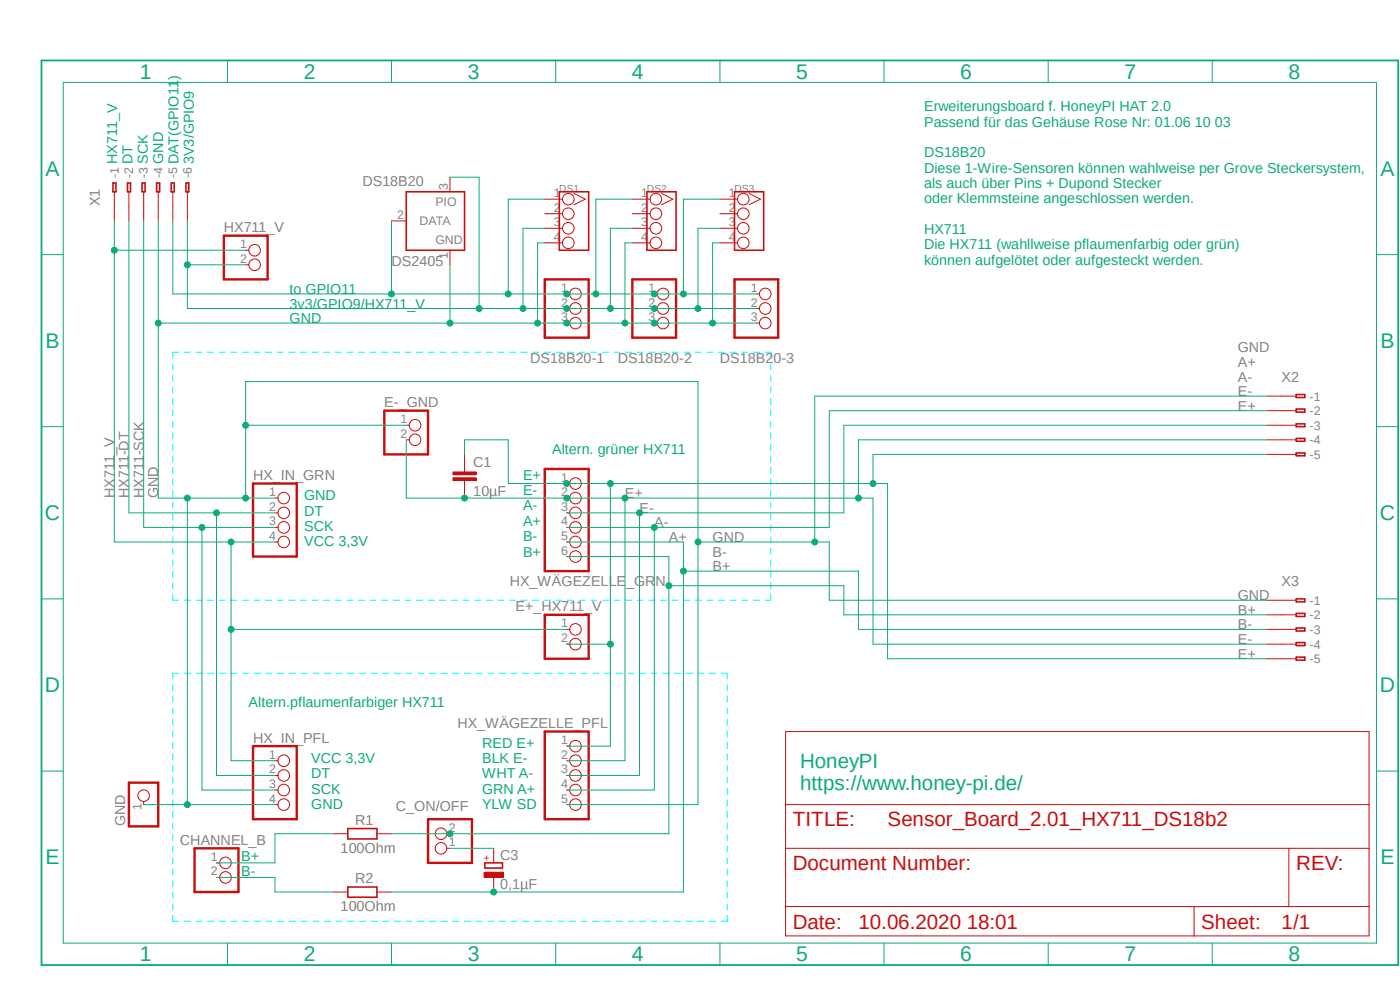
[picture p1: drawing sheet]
<svg xmlns="http://www.w3.org/2000/svg" width="297mm" height="210mm" viewBox="0 0 297 210" stroke-linecap="round" stroke-linejoin="round" font-family="sans-serif">
<path d="M8.4 12.4l288.7 192.7M297.1 12.5l-288.7 192.6" fill="none" stroke="#fff" stroke-width=".21"/>
<g fill="none" stroke="#0ff" stroke-width=".25">
<path d="M36.7 77.2v1.2M36.7 79.6v1.3M37.9 74.7h-1.2v1.2M39.1 74.7h1.2M41.6 74.7h1.2M44 74.7h1.3M46.5 74.7h1.3M49 74.7h1.2M51.4 74.7h1.3M53.9 74.7h1.3M56.3 74.7h1.3M58.8 74.7h1.3"/>
<path d="M61.3 74.7h1.2M63.8 74.7h1.2M66.2 74.7h1.3M68.7 74.7h1.2M71.2 74.7h1.2M73.6 74.7h1.2M76.1 74.7h1.2M78.5 74.7h1.3M81 74.7h1.3M83.5 74.7h1.2M85.9 74.7h1.3M88.4 74.7h1.2"/>
<path d="M90.8 74.7h1.3M93.3 74.7h1.3M95.8 74.7h1.2M98.3 74.7h1.2M100.7 74.7h1.2M103.2 74.7h1.2M105.6 74.7h1.3M108.1 74.7h1.2M110.6 74.7h1.2M113 74.7h1.3M115.5 74.7h1.3M117.9 74.7h1.3"/>
<path d="M120.4 74.7h1.3M122.9 74.7h1.2M125.3 74.7h1.3M127.8 74.7h1.3M130.3 74.7h1.2M132.8 74.7h1.2M135.2 74.7h1.2M137.7 74.7h1.2M140.1 74.7h1.3M142.6 74.7h1.2M145.1 74.7h1.2M147.5 74.7h1.3"/>
<path d="M150 74.7h1.2M152.4 74.7h1.3M154.9 74.7h1.3M157.4 74.7h1.2M159.9 74.7h1.2M162.3 74.7h1.2v1.2M163.5 77.2v1.2M163.5 79.6v1.3M36.7 82.1v1.2M36.7 84.5v1.3M36.7 87v1.2M36.7 89.4v1.2"/>
<path d="M36.7 91.9v1.2M36.7 94.3v1.2M36.7 96.8v1.2M36.7 99.2v1.2M163.5 82.1v1.2M163.5 84.5v1.3M163.5 87v1.2M163.5 89.4v1.2M163.5 91.9v1.2M163.5 94.3v1.2M163.5 96.8v1.2M163.5 99.2v1.2"/>
<path d="M36.7 101.6v1.3M36.7 104.1v1.2M36.7 106.6v1.2M36.7 109v1.2M36.7 111.4v1.2M36.7 113.9v1.2M36.7 116.3v1.3M36.7 118.8v1.2M163.5 101.6v1.3M163.5 104.1v1.2M163.5 106.6v1.2M163.5 109v1.2"/>
<path d="M163.5 111.4v1.2M163.5 113.9v1.2M163.5 116.3v1.3M163.5 118.8v1.2M36.7 121.2v1.3M36.7 123.7v1.2M36.7 126.1v1.2h1.2M39.1 127.3h1.2M41.6 127.3h1.2M44 127.3h1.3M46.5 127.3h1.3M49 127.3h1.2"/>
<path d="M51.4 127.3h1.3M53.9 127.3h1.3M56.3 127.3h1.3M58.8 127.3h1.3M61.3 127.3h1.2M63.8 127.3h1.2M66.2 127.3h1.3M68.7 127.3h1.2M71.2 127.3h1.2M73.6 127.3h1.2M76.1 127.3h1.2M78.5 127.3h1.3"/>
<path d="M81 127.3h1.3M83.5 127.3h1.2M85.9 127.3h1.3M88.4 127.3h1.2M90.8 127.3h1.3M93.3 127.3h1.3M95.8 127.3h1.2M98.3 127.3h1.2M100.7 127.3h1.2M103.2 127.3h1.2M105.6 127.3h1.3M108.1 127.3h1.2"/>
<path d="M110.6 127.3h1.2M113 127.3h1.3M115.5 127.3h1.3M117.9 127.3h1.3M120.4 127.3h1.3M122.9 127.3h1.2M125.3 127.3h1.3M127.8 127.3h1.3M130.3 127.3h1.2M132.8 127.3h1.2M135.2 127.3h1.2M137.7 127.3h1.2"/>
<path d="M140.1 127.3h1.3M142.6 127.3h1.2M145.1 127.3h1.2M147.5 127.3h1.3M150 127.3h1.2M152.4 127.3h1.3M154.9 127.3h1.3M157.4 127.3h1.2M159.9 127.3h1.2M163.5 121.2v1.3M163.5 123.7v1.2M163.5 126.1v1.2h-1.2"/>
<path d="M36.7 145.3v1.2M36.7 147.7v1.2M36.7 150.2v1.2M36.7 152.6v1.2M36.7 155.1v1.2M36.7 157.5v1.2M36.7 159.9v1.3M37.9 142.8h-1.2v1.3M39.1 142.8h1.3M41.6 142.8h1.2M44.1 142.8h1.2M46.6 142.8h1.2"/>
<path d="M49 142.8h1.3M51.5 142.8h1.2M54 142.8h1.2M56.5 142.8h1.2M58.9 142.8h1.3M61.4 142.8h1.3M63.9 142.8h1.3M66.4 142.8h1.2M68.8 142.8h1.3M71.3 142.8h1.3M73.8 142.8h1.3M76.2 142.8h1.3"/>
<path d="M78.7 142.8h1.3M81.2 142.8h1.3M83.7 142.8h1.3M86.1 142.8h1.3M88.6 142.8h1.3M91.1 142.8h1.3M93.6 142.8h1.3M96.1 142.8h1.2M98.6 142.8h1.2M101 142.8h1.3M103.5 142.8h1.2M106 142.8h1.2"/>
<path d="M108.5 142.8h1.2M110.9 142.8h1.3M113.4 142.8h1.2M115.9 142.8h1.2M118.4 142.8h1.2M120.8 142.8h1.3M123.3 142.8h1.2M125.8 142.8h1.2M128.3 142.8h1.2M130.7 142.8h1.3M133.2 142.8h1.3M135.7 142.8h1.2"/>
<path d="M138.2 142.8h1.2M140.6 142.8h1.3M143.1 142.8h1.3M145.6 142.8h1.3M148 142.8h1.3M150.5 142.8h1.3M153 142.8h1.3v1.3M154.3 145.3v1.2M154.3 147.7v1.2M154.3 150.2v1.2M154.3 152.6v1.2M154.3 155.1v1.2"/>
<path d="M154.3 157.5v1.2M154.3 159.9v1.3M36.7 162.4v1.2M36.7 164.8v1.3M36.7 167.3v1.2M36.7 169.8v1.2M36.7 172.2v1.2M36.7 174.6v1.3M36.7 177.1v1.2M36.7 179.5v1.3M154.3 162.4v1.2M154.3 164.8v1.3"/>
<path d="M154.3 167.3v1.2M154.3 169.8v1.2M154.3 172.2v1.2M154.3 174.6v1.3M154.3 177.1v1.2M154.3 179.5v1.3M36.7 182v1.2M36.7 184.4v1.2M36.7 186.9v1.2M36.7 189.3v1.2M36.7 191.8v1.2M36.7 194.2v1.3h1.2"/>
<path d="M39.1 195.5h1.3M41.6 195.5h1.2M44.1 195.5h1.2M46.6 195.5h1.2M49 195.5h1.3M51.5 195.5h1.2M54 195.5h1.2M56.5 195.5h1.2M58.9 195.5h1.3M61.4 195.5h1.3M63.9 195.5h1.3M66.4 195.5h1.2"/>
<path d="M68.8 195.5h1.3M71.3 195.5h1.3M73.8 195.5h1.3M76.2 195.5h1.3M78.7 195.5h1.3M81.2 195.5h1.3M83.7 195.5h1.3M86.1 195.5h1.3M88.6 195.5h1.3M91.1 195.5h1.3M93.6 195.5h1.3M96.1 195.5h1.2"/>
<path d="M98.6 195.5h1.2M101 195.5h1.3M103.5 195.5h1.2M106 195.5h1.2M108.5 195.5h1.2M110.9 195.5h1.3M113.4 195.5h1.2M115.9 195.5h1.2M118.4 195.5h1.2M120.8 195.5h1.3M123.3 195.5h1.2M125.8 195.5h1.2"/>
<path d="M128.3 195.5h1.2M130.7 195.5h1.3M133.2 195.5h1.3M135.7 195.5h1.2M138.2 195.5h1.2M140.6 195.5h1.3M143.1 195.5h1.3M145.6 195.5h1.3M148 195.5h1.3M150.5 195.5h1.3M154.3 182v1.2M154.3 184.4v1.2"/>
<path d="M154.3 186.9v1.2M154.3 189.3v1.2M154.3 191.8v1.2M154.3 194.2v1.3h-1.3"/>
</g>
<path d="M47.5 50h9.3v9.3h-9.3zM115.6 59.3h9.3v12.3h-9.3zM134.2 59.3h9.2v12.3h-9.2zM155.8 59.3h9.3v12.3h-9.3zM81.5 87.1h9.3v9.3h-9.3zM115.6 99.5h9.3v21.7h-9.3zM53.7 102.6h9.2v15.5h-9.2zM115.6 130.4h9.3v9.3h-9.3zM53.7 158.3h9.2v15.5h-9.2zM115.6 155.2h9.3v18.6h-9.3zM27.3 166h6.3v9.3h-6.3zM41.3 180h9.3v9.2h-9.3z" fill="none" stroke="#c90d0c" stroke-width=".51"/>
<g fill="none" stroke="#c90d0c" stroke-width=".21">
<path d="M52.1 53.1h.7M52.1 56.2h.7M115.6 42.2h3.7M115.6 45.3h3.7M115.6 48.4h3.7M115.6 51.5h3.7M121.8 41l2.4 1.2-2.4 1.2M134.2 42.2h3.7M134.2 45.3h3.7M134.2 48.4h3.7M134.2 51.5h3.7M140.3 41l2.4 1.2-2.4 1.2"/>
<path d="M152.7 42.2h3.8M152.7 45.3h3.8M152.7 48.4h3.8M152.7 51.5h3.8M158.9 41l2.4 1.2-2.4 1.2M120.2 62.4h.7M120.2 65.4h.7M120.2 68.5h.7M138.8 62.4h.7M138.8 65.4h.7M138.8 68.5h.7M160.4 62.4h.7"/>
<path d="M160.4 65.4h.7M160.4 68.5h.7M86.2 90.2h.7M86.2 93.3h.7M98.6 99.5v.6M58.3 105.7h.7M58.3 108.8h.7M58.3 111.9h.7M58.3 115h.7M98.6 102v.6M120.2 105.7h.7M120.2 108.8h.7"/>
<path d="M120.2 111.9h.7M120.2 115h.7M120.2 102.6h.7M120.2 118.1h.7M120.2 133.5h.7M120.2 136.7h.7M120.2 158.3h.7M166.7 155.2h123.7v43.3h-123.7zM30.5 170v.7M58.3 161.4h.7M58.3 164.5h.7M58.3 167.6h.7"/>
<path d="M58.3 170.7h.7M120.2 161.4h.7M120.2 164.5h.7M120.2 167.6h.7M120.2 170.7h.7M166.7 170.7h123.7M166.7 180h123.7M273.4 180v12.3M45.9 183h.7M45.9 186.1h.7M166.7 192.3h123.7M253.3 192.3v6.2"/>
<circle cx="54" cy="53.1" r="1.23"/>
<circle cx="54" cy="56.2" r="1.23"/>
<circle cx="120.6" cy="42.2" r="1.23"/>
<circle cx="120.6" cy="45.3" r="1.23"/>
<circle cx="120.6" cy="48.4" r="1.23"/>
<circle cx="120.6" cy="51.5" r="1.23"/>
<circle cx="139.1" cy="51.5" r="1.23"/>
<circle cx="139.1" cy="42.2" r="1.23"/>
<circle cx="139.1" cy="45.3" r="1.23"/>
<circle cx="139.1" cy="48.4" r="1.23"/>
<circle cx="157.7" cy="42.2" r="1.23"/>
<circle cx="157.7" cy="51.5" r="1.23"/>
<circle cx="157.7" cy="45.3" r="1.23"/>
<circle cx="157.7" cy="48.4" r="1.23"/>
<circle cx="122.1" cy="62.4" r="1.23"/>
<circle cx="122.1" cy="68.5" r="1.23"/>
<circle cx="122.1" cy="65.4" r="1.23"/>
<circle cx="140.7" cy="65.4" r="1.23"/>
<circle cx="140.7" cy="68.5" r="1.23"/>
<circle cx="140.7" cy="62.4" r="1.23"/>
<circle cx="162.3" cy="62.4" r="1.23"/>
<circle cx="162.3" cy="65.4" r="1.23"/>
<circle cx="162.3" cy="68.5" r="1.23"/>
<circle cx="88.1" cy="93.3" r="1.23"/>
<circle cx="88.1" cy="90.2" r="1.23"/>
<circle cx="60.2" cy="111.9" r="1.23"/>
<circle cx="60.2" cy="108.8" r="1.23"/>
<circle cx="60.2" cy="115" r="1.23"/>
<circle cx="60.2" cy="105.7" r="1.23"/>
<circle cx="122.1" cy="115" r="1.23"/>
<circle cx="122.1" cy="102.6" r="1.23"/>
<circle cx="122.1" cy="108.8" r="1.23"/>
<circle cx="122.1" cy="105.7" r="1.23"/>
<circle cx="122.1" cy="118.1" r="1.23"/>
<circle cx="122.1" cy="111.9" r="1.23"/>
<circle cx="122.1" cy="133.5" r="1.23"/>
<circle cx="122.1" cy="136.7" r="1.23"/>
<circle cx="122.1" cy="158.3" r="1.23"/>
<circle cx="30.5" cy="168.8" r="1.23"/>
<circle cx="60.2" cy="170.7" r="1.23"/>
<circle cx="60.2" cy="161.4" r="1.23"/>
<circle cx="60.2" cy="167.6" r="1.23"/>
<circle cx="60.2" cy="164.5" r="1.23"/>
<circle cx="122.1" cy="170.7" r="1.23"/>
<circle cx="122.1" cy="164.5" r="1.23"/>
<circle cx="122.1" cy="161.4" r="1.23"/>
<circle cx="122.1" cy="167.6" r="1.23"/>
<circle cx="47.8" cy="183" r="1.23"/>
<circle cx="47.8" cy="186.1" r="1.23"/>
</g>
<path d="M118.7 40.7h6.2v12.4h-6.2zM137.2 40.7h6.2v12.4h-6.2zM155.8 40.7h6.2v12.4h-6.2z" fill="none" stroke="#c90d0c" stroke-width=".34"/>
<path d="M96.1 100.1h4.9v.6h-4.9z" fill-rule="evenodd" fill="#c90d0c"/>
<path d="M96.1 100.1h4.9v.6h-4.9z" fill="none" stroke="#c90d0c" stroke-width=".21"/>
<path d="M96.1 101.3h4.9v.6h-4.9z" fill-rule="evenodd" fill="#c90d0c"/>
<g fill="none" stroke="#c90d0c" stroke-width=".21">
<path d="M24.3 40.7v6.2M27.3 40.7v6.2M30.5 40.7v6.2M33.6 40.7v6.2M36.7 40.7v6.2M39.8 40.7v6.2M98.6 96.4v3.1M268.8 84h6.2M268.8 87.1h6.2M268.8 90.2h6.2M268.8 93.3h6.2M268.8 96.4h6.2"/>
<path d="M96.1 101.3h4.9v.6h-4.9zM98.6 102.6v3.1M268.8 127.3h6.2M268.8 130.4h6.2M268.8 133.5h6.2M268.8 136.7h6.2M268.8 139.7h6.2"/>
</g>
<g fill="none" stroke="#c90d0c" stroke-width=".34">
<path d="M24 38.8h.6v1.9h-.6zM27.1 38.8h.6v1.9h-.6zM30.1 38.8h.7v1.9h-.7zM33.2 38.8h.7v1.9h-.7zM36.3 38.8h.7v1.9h-.7zM39.5 38.8h.5v1.9h-.5zM275 83.7h1.8v.6h-1.8zM275 86.8h1.8v.6h-1.8zM275 89.9h1.8v.6h-1.8zM275 93h1.8v.6h-1.8zM275 96.1h1.8v.6h-1.8zM275 127h1.8v.7h-1.8z"/>
<path d="M275 130.1h1.8v.7h-1.8zM275 133.2h1.8v.7h-1.8zM275 136.3h1.8v.6h-1.8zM275 139.4h1.8v.6h-1.8zM102.9 183h3.7v1.1h-3.7z"/>
</g>
<path d="M102.7 185h4.1v1.1h-4.1z" fill-rule="evenodd" fill="#c90d0c"/>
<g fill="none" stroke="#c90d0c" stroke-width=".21">
<path d="M95.5 37.6v3.1M83.1 46.9h3.1M95.5 53.1v3.1M70.7 176.9h3.1M80 176.9h3.1M94.8 176.9h.7M94.8 180h.7M104.7 180v3M70.7 189.2h3.1M80 189.2h3.1M102.7 185h4.1v1.1h-4.1zM104.7 186.1v3.1"/>
<circle cx="93.6" cy="180" r="1.23"/>
<circle cx="93.6" cy="176.9" r="1.23"/>
</g>
<path d="M86.2 40.7h12.4v12.4h-12.4zM73.8 175.8h6.2v2.2h-6.2zM73.8 188.2h6.2v2.1h-6.2z" fill="none" stroke="#c90d0c" stroke-width=".34"/>
<path d="M90.8 173.8h9.3v9.2h-9.3z" fill="none" stroke="#c90d0c" stroke-width=".51"/>
<path d="M8.8 12.8h287.8v191.9h-287.8z" fill="none" stroke="#0dab76" stroke-width=".38"/>
<g fill="none" stroke="#0dab76" stroke-width=".21">
<path d="M13.4 17.5h278.6v182.6h-278.6zM48.3 12.8v4.7M83.1 12.8v4.7M117.9 12.8v4.7M152.7 12.8v4.7M187.5 12.8v4.7M222.4 12.8v4.7M257.2 12.8v4.7M8.8 54h4.6M292 54h4.6M8.8 90.5h4.6M292 90.5h4.6"/>
<path d="M27.3 108.8h31M45.9 108.8v55.7h12.4M8.8 127h4.6M292 127h4.6M8.8 163.6h4.6M292 163.6h4.6M48.3 200.1v4.6M83.1 200.1v4.6M117.9 200.1v4.6M152.7 200.1v4.6M187.5 200.1v4.6M222.4 200.1v4.6"/>
<path d="M257.2 200.1v4.6"/>
</g>
<circle cx="45.9" cy="108.8" r=".63" fill="#0dab76"/>
<g fill="none" stroke="#0dab76" stroke-width=".21">
<path d="M27.3 46.9v61.9M24.3 115h34M49 133.5v27.9h9.3"/>
<circle cx="45.9" cy="108.8" r=".63"/>
</g>
<circle cx="49" cy="115" r=".63" fill="#0dab76"/>
<g fill="none" stroke="#0dab76" stroke-width=".21">
<path d="M24.3 46.9v68.1M24.3 53.1h27.8M49 115v18.5"/>
<circle cx="49" cy="115" r=".63"/>
</g>
<circle cx="24.3" cy="53.1" r=".63" fill="#0dab76"/>
<g fill="none" stroke="#0dab76" stroke-width=".21">
<path d="M49 133.5h71.2"/>
<circle cx="24.3" cy="53.1" r=".63"/>
</g>
<circle cx="49" cy="133.5" r=".63" fill="#0dab76"/>
<g fill="none" stroke="#0dab76" stroke-width=".21">
<path d="M138.8 65.4h9.3"/>
<circle cx="49" cy="133.5" r=".63"/>
</g>
<circle cx="138.8" cy="65.4" r=".63" fill="#0dab76"/>
<g fill="none" stroke="#0dab76" stroke-width=".21">
<path d="M120.2 65.4h9.3M148.1 65.4h12.3"/>
<circle cx="138.8" cy="65.4" r=".63"/>
</g>
<circle cx="120.2" cy="65.4" r=".63" fill="#0dab76"/>
<g fill="none" stroke="#0dab76" stroke-width=".21">
<path d="M115.6 48.4h-4.6v17h9.2M134.2 48.4h-4.7v17h9.3"/>
<circle cx="120.2" cy="65.4" r=".63"/>
</g>
<circle cx="129.5" cy="65.4" r=".63" fill="#0dab76"/>
<g fill="none" stroke="#0dab76" stroke-width=".21">
<path d="M152.7 48.4h-4.6v17"/>
<circle cx="129.5" cy="65.4" r=".63"/>
</g>
<circle cx="148.1" cy="65.4" r=".63" fill="#0dab76"/>
<g fill="none" stroke="#0dab76" stroke-width=".21">
<path d="M101.6 65.4h9.4"/>
<circle cx="148.1" cy="65.4" r=".63"/>
</g>
<circle cx="111" cy="65.4" r=".63" fill="#0dab76"/>
<g fill="none" stroke="#0dab76" stroke-width=".21">
<path d="M52.1 56.2h-12.3v9.2h61.8"/>
<circle cx="111" cy="65.4" r=".63"/>
</g>
<circle cx="39.8" cy="56.2" r=".63" fill="#0dab76"/>
<g fill="none" stroke="#0dab76" stroke-width=".21">
<path d="M95.5 37.6h6.1v27.8M39.8 46.9v9.3"/>
<circle cx="39.8" cy="56.2" r=".63"/>
</g>
<circle cx="101.6" cy="65.4" r=".63" fill="#0dab76"/>
<g fill="none" stroke="#0dab76" stroke-width=".21">
<path d="M30.5 111.9h27.8M42.8 111.9v55.7"/>
<circle cx="101.6" cy="65.4" r=".63"/>
</g>
<circle cx="42.8" cy="111.9" r=".63" fill="#0dab76"/>
<g fill="none" stroke="#0dab76" stroke-width=".21">
<path d="M30.5 46.9v65M42.8 167.6h15.5"/>
<circle cx="42.8" cy="111.9" r=".63"/>
</g>
<circle cx="120.2" cy="68.5" r=".63" fill="#0dab76"/>
<circle cx="120.2" cy="68.5" r=".63" fill="none" stroke="#0dab76" stroke-width=".21"/>
<circle cx="138.8" cy="68.5" r=".63" fill="#0dab76"/>
<g fill="none" stroke="#0dab76" stroke-width=".21">
<path d="M152.7 51.5h-1.5v17h9.2"/>
<circle cx="138.8" cy="68.5" r=".63"/>
</g>
<circle cx="151.2" cy="68.5" r=".63" fill="#0dab76"/>
<g fill="none" stroke="#0dab76" stroke-width=".21">
<path d="M134.2 51.5h-1.6v17h18.6"/>
<circle cx="151.2" cy="68.5" r=".63"/>
</g>
<circle cx="132.6" cy="68.5" r=".63" fill="#0dab76"/>
<g fill="none" stroke="#0dab76" stroke-width=".21">
<path d="M115.6 51.5h-1.6v17h18.6"/>
<circle cx="132.6" cy="68.5" r=".63"/>
</g>
<circle cx="114" cy="68.5" r=".63" fill="#0dab76"/>
<g fill="none" stroke="#0dab76" stroke-width=".21">
<path d="M114 68.5h-80.4v37.2"/>
<circle cx="114" cy="68.5" r=".63"/>
</g>
<circle cx="33.6" cy="68.5" r=".63" fill="#0dab76"/>
<g fill="none" stroke="#0dab76" stroke-width=".21">
<path d="M33.6 105.7h24.7M39.8 105.7v65h18.5"/>
<circle cx="33.6" cy="68.5" r=".63"/>
</g>
<circle cx="39.8" cy="105.7" r=".63" fill="#0dab76"/>
<g fill="none" stroke="#0dab76" stroke-width=".21">
<path d="M86.2 90.2h-34.1v15.5"/>
<circle cx="39.8" cy="105.7" r=".63"/>
</g>
<circle cx="52.1" cy="105.7" r=".63" fill="#0dab76"/>
<g fill="none" stroke="#0dab76" stroke-width=".21">
<path d="M52.1 80.9v9.3"/>
<circle cx="52.1" cy="105.7" r=".63"/>
</g>
<circle cx="52.1" cy="90.2" r=".63" fill="#0dab76"/>
<g fill="none" stroke="#0dab76" stroke-width=".21">
<path d="M52.1 80.9h96v89.8h-27.9M30.5 170.7h9.3"/>
<circle cx="52.1" cy="90.2" r=".63"/>
</g>
<circle cx="39.8" cy="170.7" r=".63" fill="#0dab76"/>
<circle cx="39.8" cy="170.7" r=".63" fill="none" stroke="#0dab76" stroke-width=".21"/>
<circle cx="148.1" cy="115" r=".63" fill="#0dab76"/>
<g fill="none" stroke="#0dab76" stroke-width=".21">
<path d="M33.6 46.9v21.6M268.8 84h-96v31M148.1 115h27.8v12.3h92.9"/>
<circle cx="148.1" cy="115" r=".63"/>
</g>
<circle cx="172.9" cy="115" r=".63" fill="#0dab76"/>
<g fill="none" stroke="#0dab76" stroke-width=".21">
<path d="M95.5 56.2v12.3"/>
<circle cx="172.9" cy="115" r=".63"/>
</g>
<circle cx="95.5" cy="68.5" r=".63" fill="#0dab76"/>
<circle cx="95.5" cy="68.5" r=".63" fill="none" stroke="#0dab76" stroke-width=".21"/>
<circle cx="138.8" cy="62.4" r=".63" fill="#0dab76"/>
<g fill="none" stroke="#0dab76" stroke-width=".21">
<path d="M120.2 62.4h6.2M138.8 62.4h21.6"/>
<circle cx="138.8" cy="62.4" r=".63"/>
</g>
<circle cx="120.2" cy="62.4" r=".63" fill="#0dab76"/>
<g fill="none" stroke="#0dab76" stroke-width=".21">
<path d="M152.7 42.2h-7.7v20.2M36.7 62.4h83.5M126.4 62.4h12.4"/>
<circle cx="120.2" cy="62.4" r=".63"/>
</g>
<circle cx="145" cy="62.4" r=".63" fill="#0dab76"/>
<g fill="none" stroke="#0dab76" stroke-width=".21">
<path d="M134.2 42.2h-7.8v20.2"/>
<circle cx="145" cy="62.4" r=".63"/>
</g>
<circle cx="126.4" cy="62.4" r=".63" fill="#0dab76"/>
<g fill="none" stroke="#0dab76" stroke-width=".21">
<path d="M115.6 42.2h-7.8v20.2"/>
<circle cx="126.4" cy="62.4" r=".63"/>
</g>
<circle cx="107.8" cy="62.4" r=".63" fill="#0dab76"/>
<g fill="none" stroke="#0dab76" stroke-width=".21">
<path d="M36.7 46.9v15.5M83.1 46.9v15.5"/>
<circle cx="107.8" cy="62.4" r=".63"/>
</g>
<circle cx="83.1" cy="62.4" r=".63" fill="#0dab76"/>
<g fill="none" stroke="#0dab76" stroke-width=".21">
<path d="M86.2 93.3v12.4h12.4M120.2 105.7h12.4"/>
<circle cx="83.1" cy="62.4" r=".63"/>
</g>
<circle cx="120.2" cy="105.7" r=".63" fill="#0dab76"/>
<g fill="none" stroke="#0dab76" stroke-width=".21">
<path d="M98.6 105.7h21.6M182.1 105.7h-49.5v55.7h-12.4"/>
<circle cx="120.2" cy="105.7" r=".63"/>
</g>
<circle cx="132.6" cy="105.7" r=".63" fill="#0dab76"/>
<g fill="none" stroke="#0dab76" stroke-width=".21">
<path d="M182.1 105.7h3.1"/>
<circle cx="132.6" cy="105.7" r=".63"/>
</g>
<circle cx="98.6" cy="105.7" r=".63" fill="#0dab76"/>
<g fill="none" stroke="#0dab76" stroke-width=".21">
<path d="M268.8 93.3h-86.7v12.4M185.2 105.7v31h83.6"/>
<circle cx="98.6" cy="105.7" r=".63"/>
</g>
<circle cx="182.1" cy="105.7" r=".63" fill="#0dab76"/>
<g fill="none" stroke="#0dab76" stroke-width=".21">
<path d="M120.2 108.8h58.8M135.7 108.8v55.7h-15.5"/>
<circle cx="182.1" cy="105.7" r=".63"/>
</g>
<circle cx="135.7" cy="108.8" r=".63" fill="#0dab76"/>
<g fill="none" stroke="#0dab76" stroke-width=".21">
<path d="M268.8 90.2h-89.8v18.6M120.2 118.1h21.7v58.8"/>
<circle cx="135.7" cy="108.8" r=".63"/>
</g>
<circle cx="141.9" cy="124.2" r=".63" fill="#0dab76"/>
<g fill="none" stroke="#0dab76" stroke-width=".21">
<path d="M141.9 124.2h37.1v6.2h89.8M83.1 176.9h58.8"/>
<circle cx="141.9" cy="124.2" r=".63"/>
</g>
<circle cx="95.5" cy="176.9" r=".63" fill="#0dab76"/>
<g fill="none" stroke="#0dab76" stroke-width=".21">
<path d="M120.2 102.6h65M129.5 102.6v55.7h-9.3"/>
<circle cx="95.5" cy="176.9" r=".63"/>
</g>
<circle cx="129.5" cy="102.6" r=".63" fill="#0dab76"/>
<g fill="none" stroke="#0dab76" stroke-width=".21">
<path d="M120.2 136.7h9.3"/>
<circle cx="129.5" cy="102.6" r=".63"/>
</g>
<circle cx="129.5" cy="136.7" r=".63" fill="#0dab76"/>
<g fill="none" stroke="#0dab76" stroke-width=".21">
<path d="M107.8 102.6h12.4"/>
<circle cx="129.5" cy="136.7" r=".63"/>
</g>
<circle cx="120.2" cy="102.6" r=".63" fill="#0dab76"/>
<g fill="none" stroke="#0dab76" stroke-width=".21">
<path d="M98.6 96.4v-3.1h9.2v9.3M268.8 96.4h-83.6v6.2h3.1"/>
<circle cx="120.2" cy="102.6" r=".63"/>
</g>
<circle cx="185.2" cy="102.6" r=".63" fill="#0dab76"/>
<g fill="none" stroke="#0dab76" stroke-width=".21">
<path d="M120.2 111.9h55.7M138.8 111.9v55.7h-18.6M188.3 102.6v37.1h80.5"/>
<circle cx="185.2" cy="102.6" r=".63"/>
</g>
<circle cx="138.8" cy="111.9" r=".63" fill="#0dab76"/>
<g fill="none" stroke="#0dab76" stroke-width=".21">
<path d="M268.8 87.1h-92.9v24.8M120.2 115h24.8v74.2"/>
<circle cx="138.8" cy="111.9" r=".63"/>
</g>
<circle cx="145" cy="121.2" r=".63" fill="#0dab76"/>
<g fill="none" stroke="#0dab76" stroke-width=".21">
<path d="M145 121.2h37.1v12.3h86.7M83.1 189.2h61.9"/>
<circle cx="145" cy="121.2" r=".63"/>
</g>
<circle cx="104.7" cy="189.2" r=".63" fill="#0dab76"/>
<g fill="none" stroke="#0dab76" stroke-width=".21">
<path d="M70.7 176.9h-12.4v6.1h-12.4M95.5 180h9.2M45.9 186.1h12.4v3.1h12.4"/>
<circle cx="104.7" cy="189.2" r=".63"/>
</g>
<g font-size="4.5" fill="#0dab76">
<text x="29.6" y="16.7">1</text>
<text x="64.4" y="16.7">2</text>
<text x="99.3" y="16.7">3</text>
<text x="134.1" y="16.7">4</text>
<text x="168.9" y="16.7">5</text>
<text x="203.7" y="16.7">6</text>
<text x="238.5" y="16.7">7</text>
<text x="273.4" y="16.7">8</text>
<text x="9.7" y="37.3">A</text>
<text x="292.9" y="37.3">A</text>
<text x="9.7" y="73.8">B</text>
<text x="292.9" y="73.8">B</text>
<text x="9.5" y="110.4">C</text>
<text x="292.7" y="110.4">C</text>
<text x="9.5" y="146.9">D</text>
<text x="292.7" y="146.9">D</text>
<text x="9.7" y="183.4">E</text>
<text x="292.9" y="183.4">E</text>
<text x="29.6" y="204">1</text>
<text x="64.4" y="204">2</text>
<text x="99.3" y="204">3</text>
<text x="134.1" y="204">4</text>
<text x="168.9" y="204">5</text>
<text x="203.7" y="204">6</text>
<text x="238.5" y="204">7</text>
<text x="273.4" y="204">8</text>
</g>
<g font-size="4.4" fill="#0dab76">
<text x="169.8" y="162.9">HoneyPI</text>
<text x="169.8" y="167.6">https://www.honey-pi.de/</text>
</g>
<g font-size="4.4" fill="#c90d0c">
<text x="168.2" y="175.3">TITLE:</text>
<text x="188.3" y="175.3">Sensor_Board_2.01_HX711_DS18b2</text>
<text x="168.2" y="184.6">Document Number:</text>
<text x="275" y="184.6">REV:</text>
<text x="168.2" y="197">Date:</text>
<text x="182.1" y="197">10.06.2020 18:01</text>
<text x="254.8" y="197">Sheet:</text>
<text x="271.9" y="197">1/1</text>
</g>
<g font-size="3" fill="#0dab76">
<text x="196" y="23.6">Erweiterungsboard f. HoneyPI HAT 2.0</text>
<text x="196" y="26.8">Passend für das Gehäuse Rose Nr: 01.06 10 03</text>
<text x="24.8" y="34.8" transform="rotate(-90 24.8 34.8)">HX711_V</text>
<text x="28.1" y="34.8" transform="rotate(-90 28.1 34.8)">DT</text>
<text x="31.4" y="34.8" transform="rotate(-90 31.4 34.8)">SCK</text>
<text x="34.6" y="34.8" transform="rotate(-90 34.6 34.8)">GND</text>
<text x="37.9" y="34.8" transform="rotate(-90 37.9 34.8)">DAT(GPIO11)</text>
<text x="41.1" y="34.8" transform="rotate(-90 41.1 34.8)">3V3/GPIO9</text>
<text x="196" y="33.4">DS18B20</text>
<text x="196" y="36.6">Diese 1-Wire-Sensoren können wahlweise per Grove Steckersystem,</text>
<text x="196" y="39.9">als auch über Pins + Dupond Stecker</text>
<text x="196" y="43.1">oder Klemmsteine angeschlossen werden.</text>
<text x="196" y="49.7">HX711</text>
<text x="196" y="52.9">Die HX711 (wahllweise pflaumenfarbig oder grün)</text>
<text x="196" y="56.2">können aufgelötet oder aufgesteckt werden.</text>
<text x="61.4" y="65.4">3v3/GPIO9/HX711_V</text>
<text x="61.4" y="62.4">to GPIO11</text>
<text x="61.4" y="68.5">GND</text>
<text x="111" y="101.8">E+</text>
<text x="117.1" y="96.4">Altern. grüner HX711</text>
<text x="64.5" y="106.1">GND</text>
<text x="111" y="105">E-</text>
<text x="64.5" y="109.4">DT</text>
<text x="64.5" y="112.6">SCK</text>
<text x="111" y="108.3">A-</text>
<text x="111" y="111.5">A+</text>
<text x="64.5" y="115.9">VCC 3,3V</text>
<text x="111" y="114.8">B-</text>
<text x="111" y="118.1">B+</text>
<text x="52.7" y="149.9">Altern.pflaumenfarbiger HX711</text>
<text x="66" y="161.8">VCC 3,3V</text>
<text x="102.3" y="158.6">RED E+</text>
<text x="102.3" y="161.8">BLK E-</text>
<text x="66" y="165.1">DT</text>
<text x="102.3" y="165.1">WHT A-</text>
<text x="66" y="168.4">SCK</text>
<text x="66" y="171.6">GND</text>
<text x="102.3" y="168.4">GRN A+</text>
<text x="102.3" y="171.6">YLW SD</text>
<text x="51.2" y="182.6">B+</text>
<text x="51.2" y="185.8">B-</text>
</g>
<g font-size="3" fill="#808080">
<text x="76.9" y="39.5">DS18B20</text>
<text x="21.2" y="43.8" transform="rotate(-90 21.2 43.8)">X1</text>
<text x="47.5" y="49.2">HX711_V</text>
<text x="83.1" y="56.5">DS2405</text>
<text x="112.5" y="77">DS18B20-1</text>
<text x="131.1" y="77">DS18B20-2</text>
<text x="152.7" y="77">DS18B20-3</text>
<text x="262.6" y="74.7">GND</text>
<text x="262.6" y="77.8">A+</text>
<text x="262.6" y="80.9">A-</text>
<text x="271.9" y="80.9">X2</text>
<text x="81.5" y="86.4">E-_GND</text>
<text x="262.6" y="84">E-</text>
<text x="262.6" y="87.1">E+</text>
<text x="53.7" y="101.8">HX_IN_GRN</text>
<text x="100.4" y="99">C1</text>
<text x="24.3" y="105.7" transform="rotate(-90 24.3 105.7)">HX711_V</text>
<text x="27.3" y="105.7" transform="rotate(-90 27.3 105.7)">HX711-DT</text>
<text x="30.5" y="105.7" transform="rotate(-90 30.5 105.7)">HX711-SCK</text>
<text x="33.6" y="105.7" transform="rotate(-90 33.6 105.7)">GND</text>
<text x="100.4" y="105.2">10µF</text>
<text x="132.6" y="105.7">E+</text>
<text x="135.7" y="108.8">E-</text>
<text x="138.8" y="111.9">A-</text>
<text x="141.9" y="115">A+</text>
<text x="151.2" y="115">GND</text>
<text x="151.2" y="118.1">B-</text>
<text x="108.2" y="124.4">HX_WÄGEZELLE_GRN</text>
<text x="151.2" y="121.2">B+</text>
<text x="271.9" y="124.2">X3</text>
<text x="109.4" y="129.7">E+_HX711_V</text>
<text x="262.6" y="127.3">GND</text>
<text x="262.6" y="130.4">B+</text>
<text x="262.6" y="136.7">E-</text>
<text x="262.6" y="133.5">B-</text>
<text x="262.6" y="139.7">E+</text>
<text x="97" y="154.4">HX_WÄGEZELLE_PFL</text>
<text x="53.7" y="157.5">HX_IN_PFL</text>
<text x="84" y="172.1">C_ON/OFF</text>
<text x="26.6" y="175.3" transform="rotate(-90 26.6 175.3)">GND</text>
<text x="38.2" y="179.2">CHANNEL_B</text>
<text x="75.4" y="175">R1</text>
<text x="72.3" y="180.9">100Ohm</text>
<text x="106.1" y="182.5">C3</text>
<text x="75.4" y="187.4">R2</text>
<text x="106.1" y="188.7">0,1µF</text>
<text x="72.3" y="193.3">100Ohm</text>
</g>
<g font-size="2.6" fill="#808080">
<text x="25.2" y="37.8" transform="rotate(-90 25.2 37.8)">-1</text>
<text x="28.3" y="37.8" transform="rotate(-90 28.3 37.8)">-2</text>
<text x="31.4" y="37.8" transform="rotate(-90 31.4 37.8)">-3</text>
<text x="34.5" y="37.8" transform="rotate(-90 34.5 37.8)">-4</text>
<text x="37.6" y="37.8" transform="rotate(-90 37.6 37.8)">-5</text>
<text x="40.7" y="37.8" transform="rotate(-90 40.7 37.8)">-6</text>
<text x="95" y="40.3" transform="rotate(-90 95 40.3)">3</text>
<text x="117.5" y="41.8">1</text>
<text x="136.1" y="41.8">1</text>
<text x="154.6" y="41.8">1</text>
<text x="84.3" y="46.4">2</text>
<text x="89" y="47.8">DATA</text>
<text x="92.4" y="43.8">PIO</text>
<text x="117.5" y="44.9">2</text>
<text x="136.1" y="44.9">2</text>
<text x="154.6" y="44.9">2</text>
<text x="50.9" y="52.6">1</text>
<text x="92.4" y="51.8">GND</text>
<text x="117.5" y="48">3</text>
<text x="117.5" y="51.1">4</text>
<text x="136.1" y="48">3</text>
<text x="136.1" y="51.1">4</text>
<text x="154.6" y="48">3</text>
<text x="154.6" y="51.1">4</text>
<text x="50.9" y="55.8">2</text>
<text x="95" y="54.9" transform="rotate(-90 95 54.9)">1</text>
<text x="119" y="61.9">1</text>
<text x="119" y="65">2</text>
<text x="137.6" y="61.9">1</text>
<text x="137.6" y="65">2</text>
<text x="159.3" y="61.9">1</text>
<text x="159.3" y="65">2</text>
<text x="119" y="68.1">3</text>
<text x="137.6" y="68.1">3</text>
<text x="159.3" y="68.1">3</text>
<text x="85" y="89.8">1</text>
<text x="277.8" y="85">-1</text>
<text x="277.8" y="88.1">-2</text>
<text x="85" y="92.9">2</text>
<text x="277.8" y="91.1">-3</text>
<text x="277.8" y="94.2">-4</text>
<text x="277.8" y="97.3">-5</text>
<text x="57.1" y="105.2">1</text>
<text x="119" y="102.1">1</text>
<text x="119" y="105.2">2</text>
<text x="57.1" y="108.3">2</text>
<text x="57.1" y="111.4">3</text>
<text x="119" y="108.3">3</text>
<text x="119" y="111.4">4</text>
<text x="57.1" y="114.6">4</text>
<text x="119" y="114.6">5</text>
<text x="119" y="117.6">6</text>
<text x="277.8" y="128.3">-1</text>
<text x="277.8" y="131.4">-2</text>
<text x="119" y="133.1">1</text>
<text x="119" y="136.2">2</text>
<text x="277.8" y="134.4">-3</text>
<text x="277.8" y="137.6">-4</text>
<text x="277.8" y="140.7">-5</text>
<text x="57.1" y="160.9">1</text>
<text x="119" y="157.9">1</text>
<text x="119" y="160.9">2</text>
<text x="57.1" y="164">2</text>
<text x="57.1" y="167.1">3</text>
<text x="119" y="164">3</text>
<text x="119" y="167.1">4</text>
<text x="30" y="171.9" transform="rotate(-90 30 171.9)">1</text>
<text x="57.1" y="170.3">4</text>
<text x="119" y="170.3">5</text>
<text x="95.2" y="179.5">1</text>
<text x="95.2" y="176.4">2</text>
<text x="44.7" y="182.6">1</text>
<text x="44.7" y="185.7">2</text>
</g>
<g font-size="2.2" fill="#808080">
<text x="118.7" y="40.7">DS1</text>
<text x="137.2" y="40.7">DS2</text>
<text x="155.8" y="40.7">DS3</text>
</g>
<text font-size="2.2" fill="#c90d0c" x="104" y="182.6" transform="rotate(-90 104 182.6)">+</text>
</svg>
